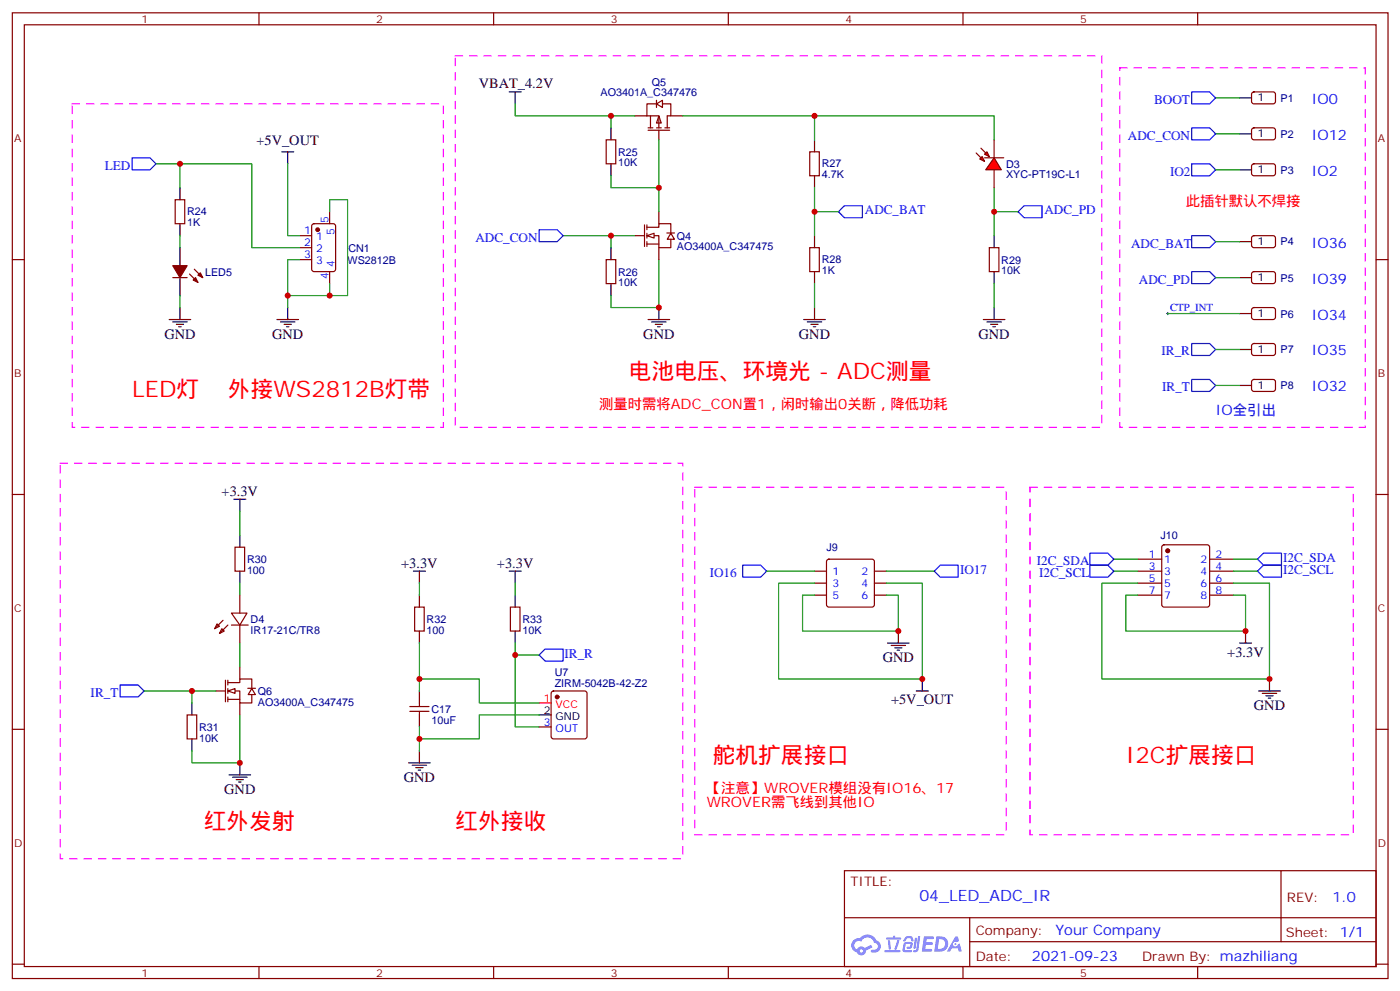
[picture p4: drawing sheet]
<svg xmlns="http://www.w3.org/2000/svg" width="413mm" height="292mm" viewBox="0 0 413 292" stroke-linecap="round" stroke-linejoin="round" font-family="sans-serif">
<g fill="none" stroke="#870000" stroke-width=".35">
<path d="M3.6 3.8h405.4v284.3h-405.4zM7.2 7.3h398.2v277.3h-398.2zM76.3 3.8v3.5M145.5 3.8v3.5M214.6 3.8v3.5M283.7 3.8v3.5M352.9 3.8v3.5M3.6 76.4h3.6M405.4 76.4h3.6M3.6 145.6h3.6M405.4 145.6h3.6M3.6 214.7h3.6"/>
<path d="M405.4 214.7h3.6M248.8 256.4h156.6v28.2h-156.6zM377.4 256.4v20.9M248.8 270.2h156.5M285.7 277.3h119.6M285.7 270.2v14.1M3.6 283.9h3.6M76.3 284.6v3.5M145.5 284.6v3.5M214.6 284.6v3.5M283.7 284.6v3.5M352.9 284.6v3.5"/>
<path d="M405.4 283.9h3.6"/>
</g>
<g fill="#5487ff">
<path d="M272.3 275.7h2.5l.3 .2-.1 .5-2 .1-.1 .9h1.6l.4 .4-.4 .4h-1.7l-.2 1.2 1.9 .1 .2 .3-.2 .3-2.9 .1z"/>
<path d="M281.5 275.8h.7l.4 1.3-.7 .3a.74 .74 0 0 0-1.1 .3 .74 .74 0 0 0 .5 1 .74 .74 0 0 0 .9-.6l.6-.3 .6 2.3h-.9l-.2-.9h-1.8l-.6 .9h-.9z"/>
<path d="M269.6 276.1h.6l-.4 3a.31 .31 0 0 1-.3 .2 .31 .31 0 0 1-.3-.3z"/>
<path d="M270.5 275.7h.6l-.5 3.9a.89 .89 0 0 1-.7 .7 .89 .89 0 0 1-.9-.3l1-.4z"/>
<path d="M266.9 275.8l.6-.2 1.2 .1 .5 1.3-.6 .2-.4-1-1 .2a.95 .95 0 0 1-1 .8l-.1-.2z"/>
<path d="M266.5 277.5l1.8-.2a1.04 1.04 0 0 1 .6 1.1 1.04 1.04 0 0 1-.8 .9h-.7a.29 .29 0 0 1-.3-.3 .29 .29 0 0 1 .4-.3h.6l.2-.8-1.4 .1-.3 1.7 1.9 .1a.29 .29 0 0 1 .2 .3 .29 .29 0 0 1-.3 .3l-2-.1-.4-.3 .2-2z"/>
<path d="M260.6 279.8h4.4a.3 .3 0 0 1 .3 .3 .3 .3 0 0 1-.3 .3h-4.3z"/>
<path d="M264.4 276.8h.6l-.5 1.7a1.02 1.02 0 0 1-.7 1.1l-.2-.2z"/>
<path d="M261.6 276.9h.6l.3 2.4-.3 .3-.3-.2z"/>
<path d="M261.2 276.1h1.9l.2-.6h.5l-.1 .6h1.5a.29 .29 0 0 1 .3 .3 .29 .29 0 0 1-.3 .2h-3.9z"/>
<path d="M275.9 275.7l-.6 4.5h1.4a2.27 2.27 0 0 0 2.7-2.3 2.27 2.27 0 0 0-2.7-2.2zM276.7 276.5a1.5 1.5 0 0 1 1.8 1.5 1.5 1.5 0 0 1-1.9 1.4h-.3z"/>
<path d="M251.5 276.9a2.09 2.09 0 0 0 1 3.5 1.37 1.37 0 0 0 1.5 .9 1.37 1.37 0 0 0 1.1-1.4l2-1-.5-.7-1.8 .9a1.4 1.4 0 0 0-2.3 .4 1.32 1.32 0 0 1-.6-1.8 1.32 1.32 0 0 1 1.9-.5 2.02 2.02 0 0 1 2-1.2 2.02 2.02 0 0 1 1.8 1.6 1.09 1.09 0 0 1 1.1 1.4 1.09 1.09 0 0 1-1.6 .7 .41 .41 0 0 0-.5 .3 .41 .41 0 0 0 .4 .5 1.89 1.89 0 0 0 2.4-1.2 1.89 1.89 0 0 0-1.2-2.4 2.98 2.98 0 0 0-5-.7l-1 .2zM253.3 280a.52 .52 0 0 1 1 0 .52 .52 0 0 1-1 0z"/>
<circle cx="281.5" cy="278" r=".28"/>
</g>
<g fill="none" stroke="#000" stroke-width=".35">
<path d="M53 55.3v3.5M83 44.7h3.5M84.8 44.7v3.5M53 65.9v3.5M180 72.9v3.5M49.8 94.1h6.4M50.9 94.8h4.2M52 95.5h2.1M52.7 96.2h.7M53 90.6v3.5M81.6 94.1h6.3M82.7 94.8h4.2"/>
<path d="M83.7 95.5h2.1M84.4 96.2h.7M84.8 90.6v3.5M180 83.5v3.5M191 94.1h6.3M192 94.8h4.3M193.1 95.5h2.1M193.8 96.2h.7M194.1 90.6v3.5"/>
</g>
<g fill="none" stroke="#870000" stroke-width=".35">
<path d="M51.6 58.8h2.8v7.1h-2.8zM88.3 69.4h3.5M88.3 72.9h3.5M88.3 76.4h3.5M92.1 66.1l.4-.2h5.7l.6 .4 .1 13-.5 .6-5.9 .1-.6-.5-.1-12.9zM97.1 62.3v3.6M97.1 80v3.5M178.6 76.4h2.8v7.1h-2.8zM187.1 69.4h2.8M189.9 66.2v6.4M190.6 69.4h3.5v3.5h3.6v-2.5M190.6 66.9h3.5v-1h3.6v2.8"/>
<path d="M190.6 66.2v1.4M190.6 68.7v1.4M190.6 71.2v1.4M190.6 71.9h3.5M194.1 62.3v3.6M194.1 72.9v3.5M196.5 68.6h2.2M197.7 68.7l1 1.7h-2.1z"/>
</g>
<path d="M38.9 46.5h5.3l1.8 1.7-1.8 1.8h-5.3z" fill="none" stroke="#00f" stroke-width=".35"/>
<circle cx="93.6" cy="67.6" r=".53" fill="#870000" stroke="#870000" stroke-width=".35"/>
<path d="M46 48.2h28.2v24.7h14.1M53 48.2v7.1M84.8 48.2v21.2h3.5M53 69.4v3.5M88.3 76.4h-3.5v14.2M97.1 62.3v-3.5h5.3v28.2h-5.3v-3.5M165.9 69.4h21.2M180 69.4v3.5M194.1 76.4v14.2h-14.1v-3.6M53 87v3.6M84.8 87h12.3" fill="none" stroke="#008700" stroke-width=".35"/>
<path d="M190.6 69.4l2.1-.7v1.4z" fill="#fff" stroke="#870000" stroke-width=".35"/>
<path d="M158.9 67.6h5.2l1.8 1.8-1.8 1.8h-5.2zM247.1 62.3l1.7-1.7h5.3v3.5h-5.3zM300 62.3l1.7-1.7h5.3v3.5h-5.3zM158.9 192.9l1.7-1.8h5.3v3.5h-5.3zM35.4 201.7h5.3l1.7 1.7-1.7 1.8h-5.3z" fill="none" stroke="#00f" stroke-width=".35"/>
<path d="M194.1 34.1l.7 2.1h-1.4z" fill="#fff" stroke="#870000" stroke-width=".35"/>
<g fill="none" stroke="#870000" stroke-width=".35">
<path d="M187.1 34.1h3.5M190.6 34.1h3.5v3.5M191 38.3h6.3M191 37.6h1.4M191.7 34.1v3.5M193.4 30.6l1.8-1.1v2.1zM193.4 30.6h-2.8v3.5M193.4 29.5v2.1M193.4 37.6h1.4M194.1 38.3v2.9M195.2 30.6h2.5v3.5h-1.1v3.5M195.9 37.6h1.4"/>
<path d="M197.7 34.1h3.5M178.6 41.2h2.8v7h-2.8zM238.6 44.7h2.8v7.1h-2.8zM238.6 72.9h2.8v7.1h-2.8zM291.5 72.9h2.8v7.1h-2.8zM69.3 161.1h2.8v7.1h-2.8zM70.7 175.2v5.3M64 183.7l.7 .7-1.4 .7zM65.4 185.1l.7 .7-1.4 .7zM65.7 182.6l-2.4 2.5M67.1 184l-2.4 2.5M68.2 180.5h4.6l-2.1 3.5z"/>
<path d="M68.2 184h4.9M70.7 184v5.3M70.7 196.4v3.5M63.6 203.4h2.8M66.4 200.3v6.3M67.1 203.4h3.6v3.6h3.5v-2.5M67.1 201h3.6v-1.1h3.5v2.8M67.1 200.3v1.4M67.1 202.7v1.5M67.1 205.2v1.4M67.1 205.9h3.6M70.7 207v3.5"/>
<path d="M73 202.7h2.3M74.2 202.7l1 1.8h-2.1zM158.9 214h3.5M162.6 203.7l.5-.3h9.2l.5 .3 .2 .5v12.7l-.3 .5-.4 .2h-9.2l-.5-.3-.2-.4v-12.7z"/>
</g>
<g fill="none" stroke="#000" stroke-width=".35">
<path d="M150 27.1h3.6M151.8 27.1v3.5M180 37.6v3.6M180 48.2v3.6M240 41.2v3.5M240 51.8v3.5M240 69.4v3.5M240 80v3.5M292.9 69.4v3.5M292.9 80v3.5M236.8 94.1h6.4M237.9 94.8h4.2"/>
<path d="M238.9 95.5h2.2M239.6 96.2h.7M240 90.6v3.5M289.7 94.1h6.4M290.8 94.8h4.2M291.9 95.5h2.1M292.6 96.2h.7M292.9 90.6v3.5M70.7 157.6v3.5M70.7 168.2v3.5M158.9 210.5h3.5"/>
</g>
<path d="M151.8 30.6v3.5h28.2M187.1 34.1h-7.1v3.5M201.2 34.1h38.8v7.1M240 34.1h52.9v7.1M180 51.8v3.5h14.1M194.1 41.2v21.1M240 55.3v14.1M292.9 55.3v14.1M240 62.3h7.1M292.9 62.3h7.1M240 83.5v7.1M292.9 83.5v7.1" fill="none" stroke="#008700" stroke-width=".35"/>
<circle cx="164.1" cy="205.2" r=".53" fill="#870000" stroke="#870000" stroke-width=".35"/>
<path d="M158.9 207h3.5" fill="none" stroke="#f00" stroke-width=".35"/>
<path d="M67.1 203.4l2.2-.7v1.5z" fill="#fff" stroke="#870000" stroke-width=".35"/>
<g fill="none" stroke="#000" stroke-width=".35">
<path d="M68.9 147h3.5M70.7 147v3.5M121.8 168.2h3.5M123.6 168.2v3.5M123.6 175.2v3.6M150 168.2h3.6M151.8 168.2v3.5M151.8 175.2v3.6M123.6 185.8v3.5M151.8 185.8v3.5M261.5 189.3h6.4M262.6 190h4.2"/>
<path d="M263.6 190.7h2.1M264.3 191.5h.7M264.7 185.8v3.5M271.7 199.9v3.5M365.2 189.3h3.6M367 185.8v3.5M374.1 199.9v3.5M56.6 207v3.5M56.6 217.6v3.5M123.6 203.4v3.6M123.6 210.5v3.5M270 203.4h3.5"/>
<path d="M370.9 203.4h6.3M371.9 204.2h4.3M373 204.9h2.1M373.7 205.6h.7M67.5 228.1h6.3M68.5 228.8h4.3M69.6 229.6h2.1M70.3 230.3h.7M70.7 224.6v3.5M120.4 224.6h6.4M121.5 225.3h4.2M122.5 226h2.1"/>
<path d="M123.2 226.7h.7M123.6 221.1v3.5"/>
</g>
<g fill="none" stroke="#870000" stroke-width=".35">
<path d="M292.9 41.2v5.3M292.9 50v5.3M122.2 178.8h2.8v7h-2.8zM150.4 178.8h2.8v7h-2.8zM240 168.2h3.5M240 171.7h3.5M240 175.2h3.5M243.8 164.8l.4-.2h12.7l.5 .2 .2 .5v12.7l-.2 .5-.5 .3h-12.7l-.5-.3-.2-.5v-12.7zM257.6 168.2h3.6M257.6 171.7h3.6M257.6 175.2h3.6M335.2 168.2h7.1"/>
<path d="M335.2 171.7h7.1M335.2 175.2h7.1M335.2 164.6h7.1M342.5 160.6l.5-.2h12.7l.5 .2 .2 .5v16.9l-.2 .5-.5 .3h-12.7l-.5-.3-.2-.5v-16.9zM356.4 168.2h7.1M356.4 171.7h7.1M356.4 175.2h7.1M356.4 164.6h7.1M55.1 210.5h2.9v7.1h-2.9zM120.8 209.4h5.6M120.8 208h5.6M123.6 207v1"/>
<path d="M123.6 209.4v1.1"/>
</g>
<g fill="none" stroke="#008700" stroke-width=".35">
<path d="M70.7 150.5v7.1M70.7 171.7v3.5M123.6 171.7v3.5M151.8 171.7v3.5M225.9 168.2h14.1M240 175.2h-3.5v10.6h28.2v-10.6h-3.5M240 171.7h-10.6v28.2h42.3v-28.2h-10.5M261.2 168.2h14.1M328.2 168.2h7M328.2 164.6h7M335.2 175.2h-3.5v10.6h35.3v-10.6h-3.5M335.2 171.7h-10.5v28.2h49.4v-28.2h-10.6"/>
<path d="M363.5 168.2h7M363.5 164.6h7M70.7 189.3v7.1M123.6 199.9h17.6v7.1h17.7M123.6 189.3v14.1M151.8 189.3v24.7h7.1M151.8 192.9h7.1M42.4 203.4h21.2M56.6 203.4v3.6M70.7 210.5v14.1h-14.1v-3.5M123.6 214v7.1M158.9 210.5h-17.7v7.1h-17.6"/>
</g>
<path d="M218.8 166.4h5.3l1.8 1.8-1.8 1.7h-5.3zM275.3 168.2l1.7-1.8h5.3v3.5h-5.3zM321.1 162.9h5.3l1.8 1.7-1.8 1.8h-5.3zM321.1 166.4h5.3l1.8 1.8-1.8 1.7h-5.3zM370.5 164.6l1.8-1.7h5.3v3.5h-5.3zM370.5 168.2l1.8-1.8h5.3v3.5h-5.3z" fill="none" stroke="#00f" stroke-width=".35"/>
<circle cx="344.1" cy="162.2" r=".53" fill="#870000" stroke="#870000" stroke-width=".35"/>
<g fill="#f00" stroke="#870000" stroke-width=".35">
<path d="M288.7 46.8l.7-.7 .7 1.4z"/>
<path d="M290.1 45.4l.7-.7 .7 1.4z"/>
</g>
<g fill="#870000" stroke="#870000" stroke-width=".35">
<path d="M287.6 45l1.4 1.5z"/>
<path d="M289 43.6l1.4 1.4z"/>
</g>
<g fill="#f00" stroke="#870000" stroke-width=".35">
<path d="M290.1 46.5h5.6z"/>
<path d="M292.9 46.5l2.1 3.5h-4.6z"/>
</g>
<path d="M365.2 39.4h3.6M365.2 28.8h3.6M365.2 50h3.6M53 72.9v5.3M365.2 71.2h3.6M53 81.7v5.3M365.2 81.7h3.6M365.2 92.3h3.6M365.2 102.9h3.6M365.2 113.5h3.6" fill="none" stroke="#000" stroke-width=".35"/>
<g fill="#870000" stroke="#870000" stroke-width=".35">
<path d="M50.9 78.2h4.2l-2.1 3.5z"/>
<path d="M56.9 82.4l.7-.7 .7 1.4z"/>
<path d="M59 80.3l.7 1.4-1.4-.7z"/>
</g>
<path d="M369 37.8l.5-.2 5.9 .1 .4 .6-.1 2.4-.6 .5-5.9-.1-.4-.6v-2.2zM369 27.3l.5-.2h5.9l.4 .7-.1 2.4-.6 .4-5.9-.1-.4-.6v-2.1zM369 48.4l.5-.2 5.9 .1 .4 .6-.1 2.4-.6 .5-5.9-.1-.4-.7v-2.1zM57.3 79.3l2.4 2.4M369 69.6l.5-.2h5.9l.4 .7-.1 2.4-.6 .4h-5.9l-.4-.7v-2.1zM50.9 81.7h4.2M55.8 80.7l2.5 2.4M369 80.2l.5-.2h5.9l.4 .7-.1 2.4-.6 .4-5.9-.1-.4-.6v-2.1zM369 90.8l.5-.2h5.9l.4 .7-.1 2.4-.6 .4-5.9-.1-.4-.6v-2.1zM369 101.3l.5-.2 5.9 .1 .4 .6-.1 2.4-.6 .5-5.9-.1-.4-.6v-2.2zM369 111.9l.5-.2 5.9 .1 .4 .6-.1 2.4-.6 .5-5.9-.1-.4-.7v-2.1z" fill="none" stroke="#870000" stroke-width=".35"/>
<path d="M358.2 39.4h7M358.2 28.8h7M358.2 50h7M358.2 71.2h7M344.1 92.3h21.1M358.2 81.7h7M358.2 102.9h7M358.2 113.5h7" fill="none" stroke="#008700" stroke-width=".35"/>
<path d="M351.1 37.6h5.3l1.8 1.8-1.8 1.8h-5.3zM351.1 27.1h5.3l1.8 1.7-1.8 1.8h-5.3zM351.1 48.2h5.3l1.8 1.8-1.8 1.8h-5.3zM351.1 80h5.3l1.8 1.7-1.8 1.8h-5.3zM351.1 69.4h5.3l1.8 1.8-1.8 1.7h-5.3zM351.1 111.7h5.3l1.8 1.8-1.8 1.8h-5.3zM351.1 101.1h5.3l1.8 1.8-1.8 1.8h-5.3z" fill="none" stroke="#00f" stroke-width=".35"/>
<path d="M343.7 92.3h.7M344.1 92v.7" fill="none" stroke="#000" stroke-width=".29"/>
<path d="M134.2 16.5h190.5v109.3h-190.5zM21.3 30.6h109.3v95.2h-109.3zM330 20h72.3v105.8h-72.3zM17.7 136.4h183.5v116.4h-183.5zM204.7 143.5h91.7v102.3h-91.7zM303.5 143.5h95.2v102.3h-95.2z" fill="none" stroke="#f0f" stroke-width=".35" stroke-dasharray="2.1 2.1"/>
<g fill="#c00">
<circle cx="53" cy="48.2" r=".88"/>
<circle cx="84.8" cy="87" r=".88"/>
<circle cx="97.1" cy="87" r=".88"/>
<circle cx="194.1" cy="90.6" r=".88"/>
<circle cx="180" cy="69.4" r=".88"/>
<circle cx="194.1" cy="55.3" r=".88"/>
<circle cx="240" cy="62.3" r=".88"/>
<circle cx="180" cy="34.1" r=".88"/>
<circle cx="292.9" cy="62.3" r=".88"/>
<circle cx="240" cy="34.1" r=".88"/>
<circle cx="56.6" cy="203.4" r=".88"/>
<circle cx="70.7" cy="224.6" r=".88"/>
<circle cx="123.6" cy="199.9" r=".88"/>
<circle cx="123.6" cy="217.6" r=".88"/>
<circle cx="151.8" cy="192.9" r=".88"/>
<circle cx="264.7" cy="185.8" r=".88"/>
<circle cx="271.7" cy="199.9" r=".88"/>
<circle cx="367" cy="185.8" r=".88"/>
<circle cx="374.1" cy="199.9" r=".88"/>
</g>
<g font-size="6.7" fill="#f00">
<text x="185.3" y="111.7">电池电压、环境光 - ADC测量</text>
<text x="38.9" y="117">LED灯</text>
<text x="67.1" y="117">外接WS2812B灯带</text>
<text x="210" y="224.6">舵机扩展接口</text>
<text x="331.7" y="224.6">I2C扩展接口</text>
<text x="60.1" y="244">红外发射</text>
<text x="134.2" y="244">红外接收</text>
</g>
<text font-size="4.6" fill="#00f" x="270.9" y="265.4">04_LED_ADC_IR</text>
<g font-size="4.2">
<text x="141.1" y="26">VBAT_4.2V</text>
<text x="75.6" y="42.6">+5V_OUT</text>
<text x="48.4" y="99.7">GND</text>
<text x="80.2" y="99.7">GND</text>
<text x="189.5" y="99.7">GND</text>
<text x="235.4" y="99.7">GND</text>
<text x="288.3" y="99.7">GND</text>
<text x="65.3" y="146">+3.3V</text>
<text x="118.2" y="167.1">+3.3V</text>
<text x="146.4" y="167.1">+3.3V</text>
<text x="260.1" y="195">GND</text>
<text x="361.6" y="193.3">+3.3V</text>
<text x="262.5" y="207.4">+5V_OUT</text>
<text x="369.5" y="209.1">GND</text>
<text x="66.1" y="233.8">GND</text>
<text x="119" y="230.3">GND</text>
</g>
<g font-size="4.2" fill="#00f">
<text x="386.4" y="30.6">IO0</text>
<text x="386.4" y="41.2">IO12</text>
<text x="386.4" y="51.8">IO2</text>
<text x="386.4" y="72.9">IO36</text>
<text x="386.4" y="83.5">IO39</text>
<text x="386.4" y="94.1">IO34</text>
<text x="386.4" y="104.7">IO35</text>
<text x="386.4" y="115.3">IO32</text>
<text x="358.2" y="122.3">IO全引出</text>
<text x="392.6" y="265.6">1.0</text>
<text x="311" y="275.2">Your Company</text>
<text x="304.1" y="283">2021-09-23</text>
</g>
<g font-size="4.2" fill="#f00">
<text x="349.4" y="60.6">此插针默认不焊接</text>
<text x="176.5" y="120.5">测量时需将ADC_CON置1，闲时输出0关断，降低功耗</text>
<text x="208.2" y="233.4">【注意】WROVER模组没有IO16、17</text>
<text x="208.2" y="237.7">WROVER需飞线到其他IO</text>
</g>
<g font-size="3.9" fill="#00f">
<text x="340.1" y="30.6">BOOT</text>
<text x="332.4" y="41.2">ADC_CON</text>
<text x="30.9" y="50">LED</text>
<text x="344.7" y="51.7">IO2</text>
<text x="254.8" y="63">ADC_BAT</text>
<text x="307.7" y="63">ADC_PD</text>
<text x="140.1" y="71.2">ADC_CON</text>
<text x="333.2" y="72.9">ADC_BAT</text>
<text x="335.6" y="83.5">ADC_PD</text>
<text x="342.2" y="104.7">IR_R</text>
<text x="342.4" y="115.3">IR_T</text>
<text x="305.5" y="166.4">I2C_SDA</text>
<text x="378.1" y="165.4">I2C_SDA</text>
<text x="209.1" y="169.9">IO16</text>
<text x="282.9" y="168.9">IO17</text>
<text x="306.2" y="169.9">I2C_SCL</text>
<text x="378.1" y="168.9">I2C_SCL</text>
<text x="166.3" y="193.7">IR_R</text>
<text x="26.7" y="205.2">IR_T</text>
</g>
<g font-size="3.9" fill="#800">
<text x="250.6" y="260.9">TITLE:</text>
<text x="379.2" y="265.6">REV:</text>
<text x="287.5" y="275.1">Company:</text>
<text x="378.9" y="275.8">Sheet: 1/1</text>
<text x="287.5" y="282.8">Date:</text>
<text x="336.5" y="282.9">Drawn By: mazhiliang</text>
</g>
<g font-size="3.2" fill="#800">
<text x="41.7" y="6.8">1</text>
<text x="110.9" y="6.8">2</text>
<text x="180" y="6.8">3</text>
<text x="249.2" y="6.8">4</text>
<text x="318.3" y="6.8">5</text>
<text x="4.2" y="41.9">A</text>
<text x="406" y="41.9">A</text>
<text x="4.2" y="111">B</text>
<text x="406" y="111">B</text>
<text x="4.2" y="180.2">C</text>
<text x="406" y="180.2">C</text>
<text x="4.2" y="249.3">D</text>
<text x="406" y="249.3">D</text>
<text x="41.7" y="287.6">1</text>
<text x="110.9" y="287.6">2</text>
<text x="180" y="287.6">3</text>
<text x="249.2" y="287.6">4</text>
<text x="318.3" y="287.6">5</text>
</g>
<g font-size="3.2" fill="#000080">
<text x="177" y="28.2">AO3401A_C347476</text>
<text x="192.1" y="25.3">Q5</text>
<text x="377.3" y="29.9">P1</text>
<text x="377.3" y="40.5">P2</text>
<text x="182.1" y="45.8">R25</text>
<text x="182.1" y="49">10K</text>
<text x="242.1" y="52.5">4.7K</text>
<text x="242.1" y="49.3">R27</text>
<text x="296.4" y="52.5">XYC-PT19C-L1</text>
<text x="296.4" y="49.4">D3</text>
<text x="377.3" y="51.1">P3</text>
<text x="55.1" y="63.4">R24</text>
<text x="55.1" y="66.6">1K</text>
<text x="199.4" y="70.5">Q4</text>
<text x="102.4" y="77.6">WS2812B</text>
<text x="102.6" y="74.1">CN1</text>
<text x="199.4" y="73.7">AO3400A_C347475</text>
<text x="242.1" y="77.5">R28</text>
<text x="295" y="77.6">R29</text>
<text x="377.3" y="72.3">P4</text>
<text x="60.4" y="81.1">LED5</text>
<text x="182.1" y="81.1">R26</text>
<text x="242.1" y="80.7">1K</text>
<text x="295" y="80.8">10K</text>
<text x="377.3" y="82.9">P5</text>
<text x="182.1" y="84.3">10K</text>
<text x="377.3" y="93.5">P6</text>
<text x="377.3" y="104.1">P7</text>
<text x="377.3" y="114.7">P8</text>
<text x="342" y="158.7">J10</text>
<text x="72.8" y="165.8">R30</text>
<text x="243.6" y="162.3">J9</text>
<text x="72.8" y="169">100</text>
<text x="73.8" y="183.4">D4</text>
<text x="125.7" y="183.4">R32</text>
<text x="153.9" y="183.4">R33</text>
<text x="73.8" y="186.6">IR17-21C/TR8</text>
<text x="125.7" y="186.6">100</text>
<text x="153.9" y="186.6">10K</text>
<text x="163.5" y="202.2">ZIRM-5042B-42-Z2</text>
<text x="163.5" y="199">U7</text>
<text x="76" y="207.8">AO3400A_C347475</text>
<text x="76" y="204.6">Q6</text>
<text x="127.1" y="209.9">C17</text>
<text x="58.7" y="215.2">R31</text>
<text x="127.1" y="213.1">10uF</text>
<text x="58.7" y="218.4">10K</text>
</g>
<g font-size="3.2">
<text x="370.5" y="29.9">1</text>
<text x="370.5" y="40.5">1</text>
<text x="370.5" y="51">1</text>
<text x="370.5" y="72.2">1</text>
<text x="370.5" y="82.8">1</text>
<text x="370.5" y="93.4">1</text>
<text x="370.5" y="104">1</text>
<text x="370.5" y="114.5">1</text>
<text x="160.2" y="210.1">2</text>
<text x="163.7" y="211.9">GND</text>
</g>
<g font-size="3.2" fill="#00f">
<text x="96.8" y="65.7" transform="rotate(-90 96.8 65.7)">5</text>
<text x="89.6" y="69">1</text>
<text x="93.1" y="70.8">1</text>
<text x="98.5" y="69.2" transform="rotate(-90 98.5 69.2)">5</text>
<text x="89.6" y="72.6">2</text>
<text x="89.6" y="76.1">3</text>
<text x="93.1" y="74.3">2</text>
<text x="93.1" y="77.9">3</text>
<text x="96.8" y="82.2" transform="rotate(-90 96.8 82.2)">4</text>
<text x="98.5" y="78.7" transform="rotate(-90 98.5 78.7)">4</text>
<text x="344.8" y="91.4">CTP_INT</text>
<text x="338.5" y="164.3">1</text>
<text x="338.5" y="167.8">3</text>
<text x="343" y="165.7">1</text>
<text x="353.7" y="165.7">2</text>
<text x="358.2" y="164.3">2</text>
<text x="358.2" y="167.8">4</text>
<text x="245.3" y="169.2">1</text>
<text x="245.3" y="172.8">3</text>
<text x="253.9" y="169.2">2</text>
<text x="253.9" y="172.8">4</text>
<text x="338.5" y="171.3">5</text>
<text x="343" y="169.2">3</text>
<text x="343" y="172.8">5</text>
<text x="353.7" y="169.2">4</text>
<text x="353.7" y="172.8">6</text>
<text x="358.2" y="171.3">6</text>
<text x="245.3" y="176.3">5</text>
<text x="253.9" y="176.3">6</text>
<text x="338.5" y="174.9">7</text>
<text x="343" y="176.3">7</text>
<text x="353.7" y="176.3">8</text>
<text x="358.2" y="174.9">8</text>
<text x="160.2" y="213.7">3</text>
<text x="163.7" y="215.4">OUT</text>
</g>
<g font-size="3.2" fill="#f00">
<text x="160.2" y="206.6">1</text>
<text x="163.7" y="208.4">VCC</text>
</g>
</svg>
